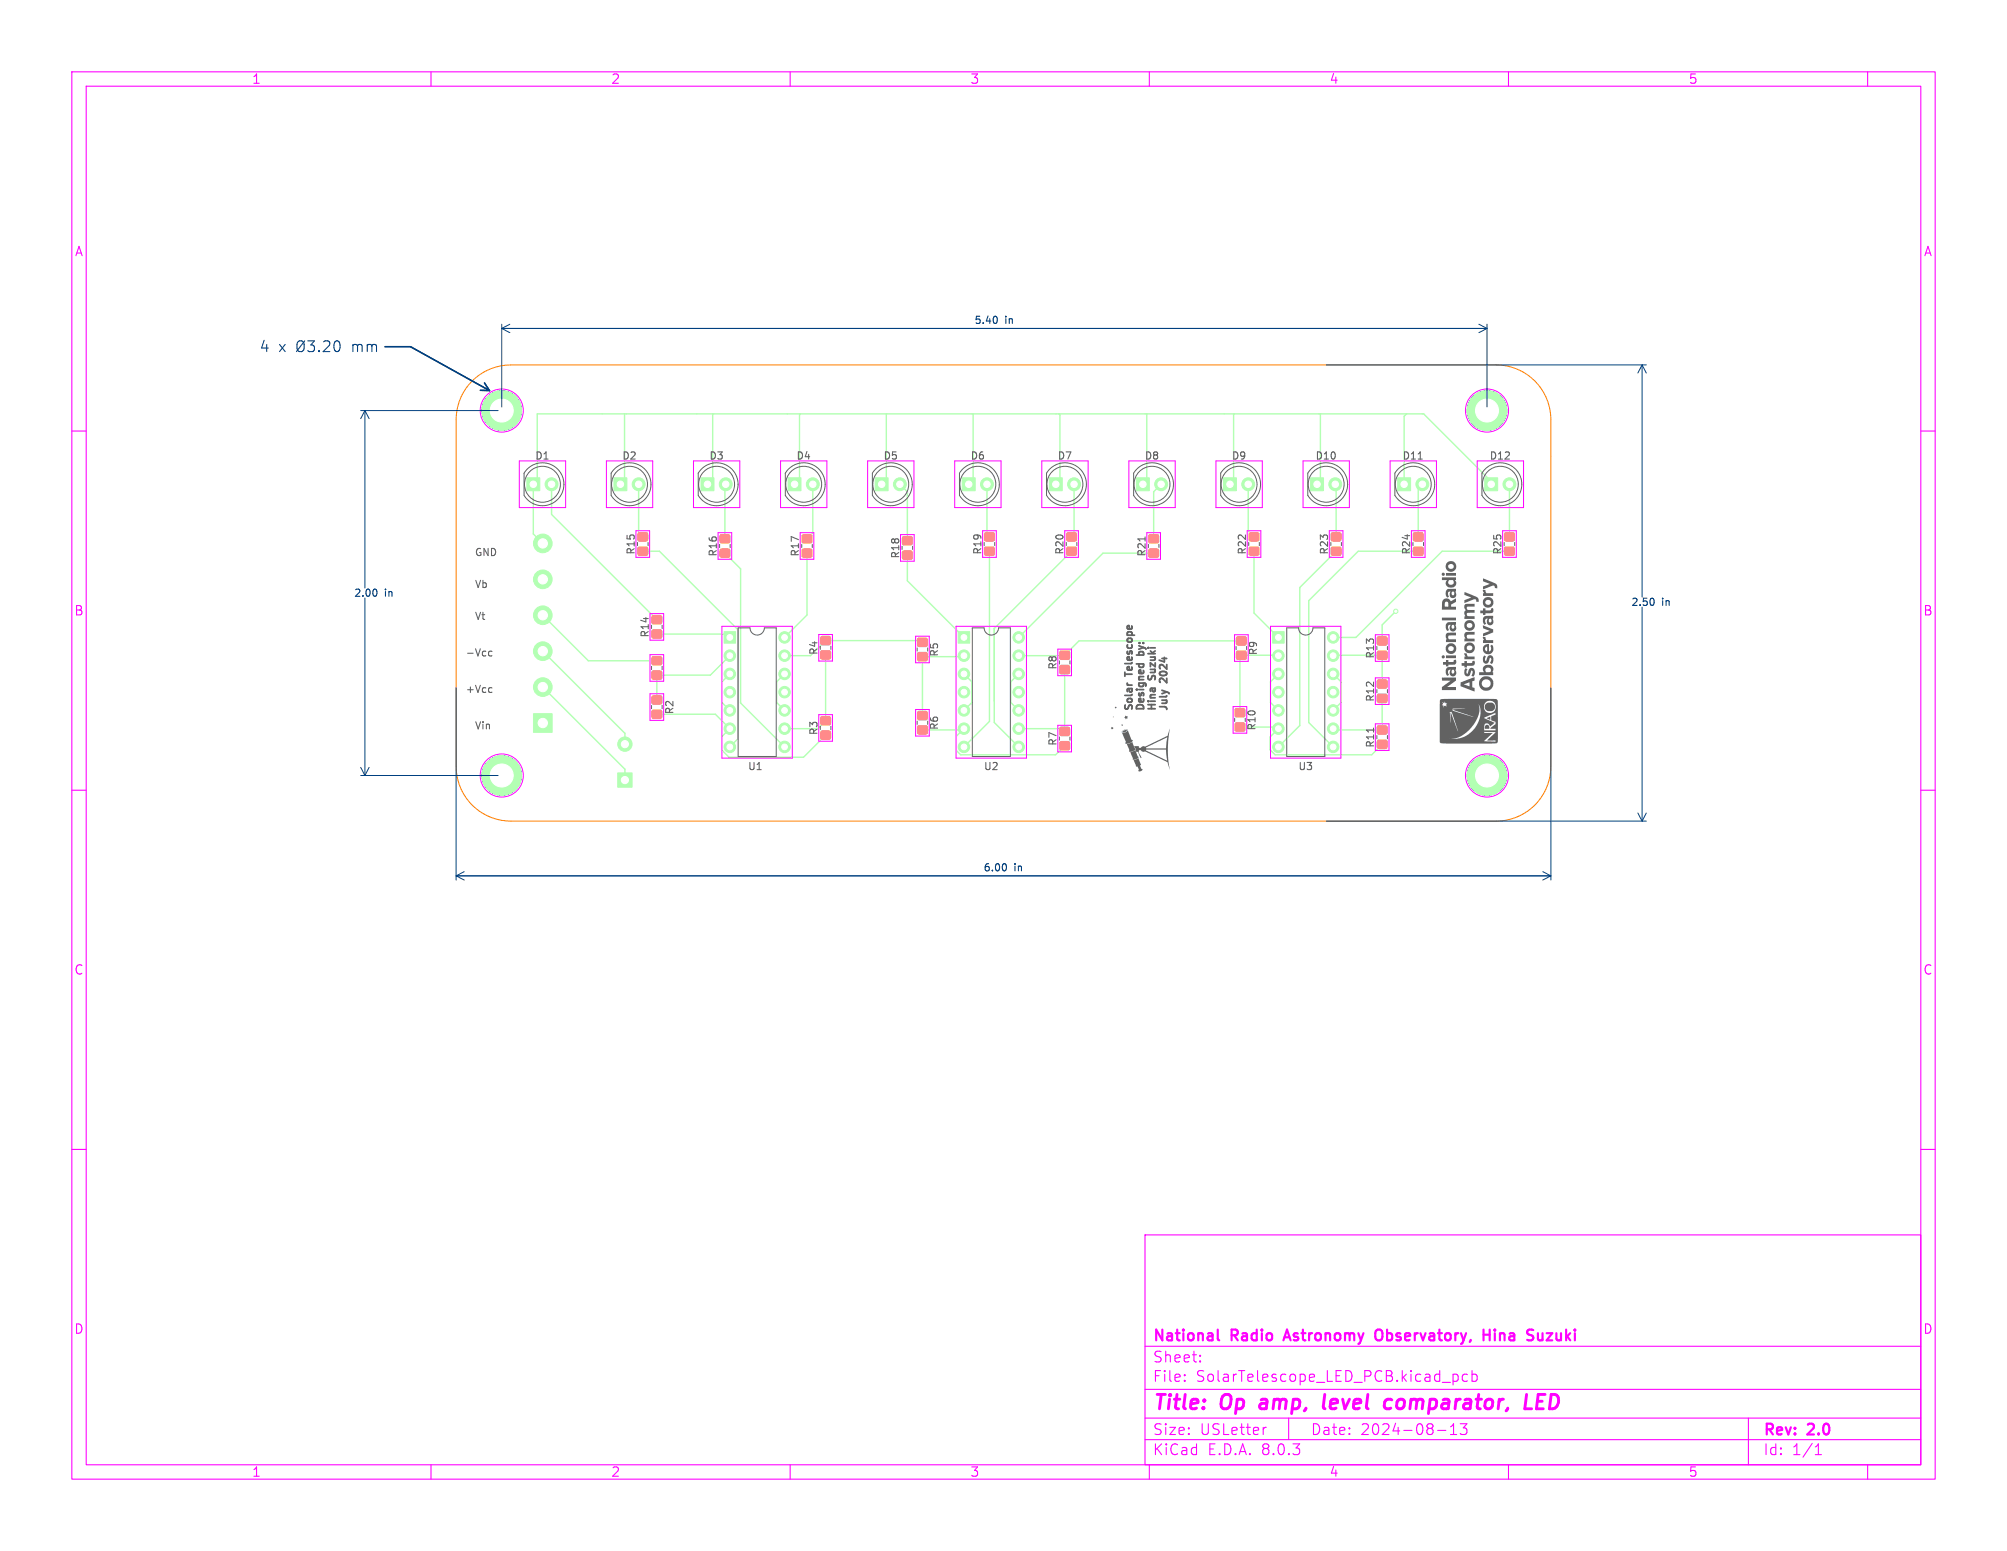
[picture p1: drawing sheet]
<svg xmlns="http://www.w3.org/2000/svg" width="279mm" height="216mm" viewBox="0 0 279 216" stroke-linecap="round" stroke-linejoin="round" font-family="sans-serif">
<g fill="none" stroke="#0080ff" stroke-width=".15">
<circle cx="69.8" cy="57.1" r="2.75"/>
<circle cx="207" cy="57.1" r="2.75"/>
<circle cx="69.8" cy="107.9" r="2.75"/>
<circle cx="207" cy="107.9" r="2.75"/>
</g>
<g fill="#b3ffb3" stroke="#b3ffb3" stroke-width=".14">
<path d="M114.3 90.6h.2h1.1v.2v.9l-.2 .1-1.1-.1-.1-.2z"/>
<path d="M114.3 88.6h.2h1.1v.2v.9l-.2 .1-1.1-.1-.1-.2z"/>
<path d="M147.6 92.7l.2-.1 1 .1 .1 .2-.1 .8-.1 .1-1.1-.1-.1-.1z"/>
<path d="M147.6 90.7l.2-.1 1 .1 .1 .2-.1 .8-.1 .1-1.1-.1-.1-.1z"/>
<path d="M90.8 96.9l.2-.1 1.1 .1v.2v.9h-.2h-1.1l-.1-.2z"/>
<path d="M90.8 98.9l.2-.1 1.1 .1v.2v.9h-.2h-1.1l-.1-.2z"/>
<path d="M134 66.5h1.8v1.8h-1.8z"/>
<path d="M114.3 101.8l.2-.1 1.1 .1v.2v.9h-.2h-1.1l-.1-.2z"/>
<path d="M114.3 99.8l.2-.1 1.1 .1v.2v.9h-.2h-1.1l-.1-.2z"/>
<path d="M206.7 66.5h1.8v1.8h-1.8z"/>
<path d="M73.3 66.5h1.8v1.8h-1.8z"/>
<path d="M173.9 76.2l.2-.1 1.1 .1 .1 .2-.1 .9h-.2h-1.1v-.2z"/>
<path d="M173.9 74.2l.2-.1 1.1 .1 .1 .2-.1 .9h-.2h-1.1v-.2z"/>
<path d="M191.8 90.7l.2-.1 1 .1 .1 .2-.1 .8-.1 .1-1.1-.1-.1-.1z"/>
<path d="M191.8 88.7l.2-.1 1 .1 .1 .2-.1 .8-.1 .1-1.1-.1-.1-.1z"/>
<path d="M196.8 76.2l.2-.1 1.1 .1v.2v.9h-.2h-1.1l-.1-.2z"/>
<path d="M196.8 74.2l.2-.1 1.1 .1v.2v.9h-.2h-1.1l-.1-.2z"/>
<path d="M100.3 76.5l.2-.1 1 .1 .1 .2-.1 .8-.1 .1-1.1-.1-.1-.1z"/>
<path d="M100.3 74.5l.2-.1 1 .1 .1 .2-.1 .8-.1 .1-1.1-.1-.1-.1z"/>
<path d="M88.9 76.2l.1-.1 1.1 .1 .1 .2-.1 .9h-.2h-1l-.1-.2z"/>
<path d="M88.9 74.2l.1-.1 1.1 .1 .1 .2-.1 .9h-.2h-1l-.1-.2z"/>
<path d="M100.8 87.9h1.6v1.6h-1.6z"/>
<path d="M172.2 88.7l.2-.1 1 .1 .1 .2-.1 .8-.1 .1-1.1-.1-.1-.1z"/>
<path d="M172.2 90.7l.2-.1 1 .1 .1 .2-.1 .8-.1 .1-1.1-.1-.1-.1z"/>
<path d="M160 76.5l.2-.1 1 .1 .1 .2-.1 .8-.1 .1-1.1-.1-.1-.1z"/>
<path d="M160 74.5l.2-.1 1 .1 .1 .2-.1 .8-.1 .1-1.1-.1-.1-.1z"/>
<path d="M125.7 76.7h.2h1l.1 .2-.1 .9-.1 .1-1.1-.1-.1-.2z"/>
<path d="M125.7 74.7h.2h1l.1 .2-.1 .9-.1 .1-1.1-.1-.1-.2z"/>
<path d="M85.5 66.5h1.8v1.8h-1.8z"/>
<path d="M209.5 76.2l.2-.1 1.1 .1v.2v.9h-.2h-1.1l-.1-.2z"/>
<path d="M209.5 74.2l.2-.1 1.1 .1v.2v.9h-.2h-1.1l-.1-.2z"/>
<path d="M121.8 66.5h1.8v1.8h-1.8z"/>
<path d="M137.1 76.2l.2-.1 1.1 .1v.2v.9h-.2h-1.1l-.1-.2z"/>
<path d="M137.1 74.2l.2-.1 1.1 .1v.2v.9h-.2h-1.1l-.1-.2z"/>
<path d="M133.4 87.9h1.6v1.6h-1.6z"/>
<path d="M147.6 103.3l.2-.1 1 .1 .1 .2-.1 .8-.1 .1-1.1-.1-.1-.1z"/>
<path d="M147.6 101.3l.2-.1 1 .1 .1 .2-.1 .8-.1 .1-1.1-.1-.1-.1z"/>
<path d="M111.7 76.5l.2-.1 1.1 .1v.2v.8l-.2 .1-1.1-.1-.1-.1z"/>
<path d="M111.7 74.5l.2-.1 1.1 .1v.2v.8l-.2 .1-1.1-.1-.1-.1z"/>
<path d="M182.4 66.5h1.8v1.8h-1.8z"/>
<path d="M146.1 66.5h1.8v1.8h-1.8z"/>
<path d="M172 98.7l.2-.1 1 .1 .1 .2-.1 .8-.1 .1-1.1-.1-.1-.1z"/>
<path d="M172 100.7l.2-.1 1 .1 .1 .2-.1 .8-.1 .1-1.1-.1-.1-.1z"/>
<path d="M177.2 87.9h1.6v1.6h-1.6z"/>
<path d="M127.8 88.9l.2-.1 1 .1 .1 .2-.1 .8-.1 .1-1.1-.1-.1-.1z"/>
<path d="M127.8 90.9l.2-.1 1 .1 .1 .2-.1 .8-.1 .1-1.1-.1-.1-.1z"/>
<path d="M194.6 66.5h1.8v1.8h-1.8z"/>
<path d="M90.8 87.7h.2h1.1v.2v.9l-.2 .1-1.1-.1-.1-.2z"/>
<path d="M90.8 85.7h.2h1.1v.2v.9l-.2 .1-1.1-.1-.1-.2z"/>
<path d="M191.8 96.7l.2-.1 1 .1 .1 .2-.1 .8-.1 .1-1.1-.1-.1-.1z"/>
<path d="M191.8 94.7l.2-.1 1 .1 .1 .2-.1 .8-.1 .1-1.1-.1-.1-.1z"/>
<path d="M90.8 91.5l.2-.1 1.1 .1v.1v.9l-.2 .1-1.1-.1-.1-.2z"/>
<path d="M90.8 93.5l.2-.1 1.1 .1v.1v.9l-.2 .1-1.1-.1-.1-.2z"/>
<path d="M127.8 99.1l.2-.1 1 .1 .1 .2-.1 .8-.1 .1-1.1-.1-.1-.1z"/>
<path d="M127.8 101.1l.2-.1 1 .1 .1 .2-.1 .8-.1 .1-1.1-.1-.1-.1z"/>
<path d="M97.6 66.5h1.8v1.8h-1.8z"/>
<path d="M191.8 103.1l.2-.1 1 .1 .1 .2-.1 .8-.1 .1-1.1-.1-.1-.1z"/>
<path d="M191.8 101.1l.2-.1 1 .1 .1 .2-.1 .8-.1 .1-1.1-.1-.1-.1z"/>
<path d="M109.7 66.5h1.8v1.8h-1.8z"/>
<path d="M170.3 66.5h1.8v1.8h-1.8z"/>
<path d="M148.5 76.2l.2-.1 1.1 .1 .1 .2-.1 .9h-.2h-1.1v-.2z"/>
<path d="M148.5 74.2l.2-.1 1.1 .1 .1 .2-.1 .9h-.2h-1.1v-.2z"/>
<path d="M158.2 66.5h1.8v1.8h-1.8z"/>
<path d="M185.4 76.2l.2-.1 1 .1 .1 .2-.1 .9h-.1h-1.1l-.1-.2z"/>
<path d="M185.4 74.2l.2-.1 1 .1 .1 .2-.1 .9h-.1h-1.1l-.1-.2z"/>
<path d="M86 107.6h2v2h-2z"/>
<path d="M74.3 99.3h2.6v2.6h-2.6z"/>
<circle cx="137.4" cy="67.4" r=".9"/>
<circle cx="210.1" cy="67.4" r=".9"/>
<circle cx="76.8" cy="67.4" r=".9"/>
<circle cx="69.8" cy="57.1" r="2.75"/>
<circle cx="207" cy="57.1" r="2.75"/>
<circle cx="101.6" cy="91.3" r=".8"/>
<circle cx="101.6" cy="93.8" r=".8"/>
<circle cx="101.6" cy="96.3" r=".8"/>
<circle cx="101.6" cy="98.9" r=".8"/>
<circle cx="101.6" cy="101.4" r=".8"/>
<circle cx="101.6" cy="104" r=".8"/>
<circle cx="109.2" cy="104" r=".8"/>
<circle cx="109.2" cy="101.4" r=".8"/>
<circle cx="109.2" cy="98.9" r=".8"/>
<circle cx="109.2" cy="96.3" r=".8"/>
<circle cx="109.2" cy="93.8" r=".8"/>
<circle cx="109.2" cy="91.3" r=".8"/>
<circle cx="109.2" cy="88.7" r=".8"/>
<circle cx="88.9" cy="67.4" r=".9"/>
<circle cx="125.3" cy="67.4" r=".9"/>
<circle cx="134.2" cy="91.3" r=".8"/>
<circle cx="134.2" cy="93.8" r=".8"/>
<circle cx="134.2" cy="96.3" r=".8"/>
<circle cx="134.2" cy="98.9" r=".8"/>
<circle cx="134.2" cy="101.4" r=".8"/>
<circle cx="134.2" cy="104" r=".8"/>
<circle cx="141.8" cy="104" r=".8"/>
<circle cx="141.8" cy="101.4" r=".8"/>
<circle cx="141.8" cy="98.9" r=".8"/>
<circle cx="141.8" cy="96.3" r=".8"/>
<circle cx="141.8" cy="93.8" r=".8"/>
<circle cx="141.8" cy="91.3" r=".8"/>
<circle cx="141.8" cy="88.7" r=".8"/>
<circle cx="185.9" cy="67.4" r=".9"/>
<circle cx="149.5" cy="67.4" r=".9"/>
<circle cx="178" cy="91.3" r=".8"/>
<circle cx="178" cy="93.8" r=".8"/>
<circle cx="178" cy="96.3" r=".8"/>
<circle cx="178" cy="98.9" r=".8"/>
<circle cx="178" cy="101.4" r=".8"/>
<circle cx="178" cy="104" r=".8"/>
<circle cx="185.6" cy="104" r=".8"/>
<circle cx="185.6" cy="101.4" r=".8"/>
<circle cx="185.6" cy="98.9" r=".8"/>
<circle cx="185.6" cy="96.3" r=".8"/>
<circle cx="185.6" cy="93.8" r=".8"/>
<circle cx="185.6" cy="91.3" r=".8"/>
<circle cx="185.6" cy="88.7" r=".8"/>
<circle cx="207" cy="107.9" r="2.75"/>
<circle cx="198" cy="67.4" r=".9"/>
<circle cx="69.8" cy="107.9" r="2.75"/>
<circle cx="101" cy="67.4" r=".9"/>
<circle cx="113.2" cy="67.4" r=".9"/>
<circle cx="173.8" cy="67.4" r=".9"/>
<circle cx="161.6" cy="67.4" r=".9"/>
<circle cx="87" cy="103.6" r="1"/>
<circle cx="75.6" cy="95.6" r="1.3"/>
<circle cx="75.6" cy="90.6" r="1.3"/>
<circle cx="75.6" cy="85.6" r="1.3"/>
<circle cx="75.6" cy="80.6" r="1.3"/>
<circle cx="75.6" cy="75.6" r="1.3"/>
<circle cx="194.3" cy="85.1" r=".3"/>
</g>
<g fill="none" stroke="#b3ffb3" stroke-width=".2">
<path d="M86.9 57.6v9.8M99.2 57.6h.1M99.2 57.6v9.8M111.4 57.6l-.1 .1v9.7M123.4 57.6v9.8M135.4 57.6l.1 9.8M147.4 57.6l.2 .2v9.6M159.6 57.6v9.8M171.8 57.6l-.1 .1v9.7M183.8 57.6h.1M183.8 57.6v9.8M195.8 57.6l-.3 .4v9.4"/>
<path d="M74.2 67.4v6.9l1.4 1.3M76.8 67.4v4.2l14.6 14.7M88.9 67.4v6.8l.6 .5M89.5 76.7h2.3l10.9 10.9v15.3l-1.1 1.1M100.2 77h.7l2.2 2.2v18.6l6.1 6.2M101 67.4l-.1 .1v7.5M112.3 77v8.6l-3.1 3.1M113.2 67.4v6.8l-.9 .8M125.3 67.4l1 1v6.9M126.3 77.3v3.5l7.9 7.9M137.4 67.4v7l.3 .3M137.7 76.7v23.7l-3.5 3.6"/>
<path d="M149.2 76.7l-10.8 10.8M149.5 67.4v7l-.3 .3M160.6 77h-7.1l-11.7 11.7M161.6 67.4l-1 1v6.6M173.8 67.4v6.5l.8 .8M174.6 76.7v8.6l3.4 3.4M185.9 67.4l.1 .1v7.2M186 76.7l-5.1 5.1v19.2l-2.9 3M197.4 76.7h-8.3l-6.9 6.9v17l3.4 3.4M198 67.4l-.6 .6v6.7M208 67.4l-9.8-9.8h-123.4v9.8l-.8 .8M210.1 67.4v7.3"/>
<path d="M210.1 76.7h-9.3l-12 12h-3.2M75.6 90.6l11.4 11.5v1.5M75.6 95.6l11.4 11.5v1.5M75.6 85.6l6.3 6.4h9.5M91.4 99.4h8.2l2 2-1.1 1.1v1.9l1 1h10.4l3-3.1M91.4 88.3h9.7l.5 .4M101.6 91.3l-2.7 2.7h-7.5v3.4M101.6 93.8l-1.1 1.1v2.9l1.1 1.1M109.2 93.8l-1.1 1.1v2.9l1.1 1.1M114.9 91.2v9.1l-1.1 1.1h-4.6M128.4 89.4l-.2-.2h-13.3l-2.1 2.1h-3.6M134.2 91.3l-.1 .1h-5.7v8.2"/>
<path d="M134.2 93.8l1.1 1.1v2.9l-1.1 1.1M138.4 87.4v13.2l3.4 3.4M141.8 93.8l-1.1 1.1v2.9l1.1 1.1M148.2 93.2v8.6l-.4-.4h-6M172.8 89.2h-22.6l-2 2-6.4 .1M178 91.3l-5.2-.1-.2 .2v7.8M178 93.8l-1.1 1.1v2.9l1.1 1.1-.4 .4M185.6 91.3l6.8-.1v4M185.6 93.8l1.1 1.1v2.9l-1.1 1.1M185.8 96.1l-.2 .3M192.4 97.2v4.4h-6.6l-.2-.2M194.3 85.1l-1.9 1.9v2.2"/>
<path d="M128.4 101.6h5.6M134.2 101.4l-1.1 1.1v1.9l.6 .7h13.3l1.2-1.3M172.6 101.2h5.1l.3 .2-1.2 1.2v1.8l.7 .7h13.5l1.4-1.5"/>
</g>
<g fill="#fff" stroke="#fff" stroke-width=".14">
<circle cx="194.3" cy="85.1" r=".15"/>
<circle cx="134.9" cy="67.4" r=".45"/>
<circle cx="137.4" cy="67.4" r=".45"/>
<circle cx="207.6" cy="67.4" r=".45"/>
<circle cx="210.1" cy="67.4" r=".45"/>
<circle cx="74.2" cy="67.4" r=".45"/>
<circle cx="76.8" cy="67.4" r=".45"/>
<circle cx="69.8" cy="57.2" r="1.6"/>
<circle cx="207" cy="57.2" r="1.6"/>
<circle cx="101.6" cy="88.7" r=".4"/>
<circle cx="101.6" cy="91.3" r=".4"/>
<circle cx="101.6" cy="93.8" r=".4"/>
<circle cx="101.6" cy="96.4" r=".4"/>
<circle cx="101.6" cy="98.9" r=".4"/>
<circle cx="101.6" cy="101.4" r=".4"/>
<circle cx="101.6" cy="104" r=".4"/>
<circle cx="109.2" cy="104" r=".4"/>
<circle cx="109.2" cy="101.4" r=".4"/>
<circle cx="109.2" cy="98.9" r=".4"/>
<circle cx="109.2" cy="96.4" r=".4"/>
<circle cx="109.2" cy="93.8" r=".4"/>
<circle cx="109.2" cy="91.3" r=".4"/>
<circle cx="109.2" cy="88.7" r=".4"/>
<circle cx="86.4" cy="67.4" r=".45"/>
<circle cx="88.9" cy="67.4" r=".45"/>
<circle cx="122.7" cy="67.4" r=".45"/>
<circle cx="125.3" cy="67.4" r=".45"/>
<circle cx="134.2" cy="88.7" r=".4"/>
<circle cx="134.2" cy="91.3" r=".4"/>
<circle cx="134.2" cy="93.8" r=".4"/>
<circle cx="134.2" cy="96.4" r=".4"/>
<circle cx="134.2" cy="98.9" r=".4"/>
<circle cx="134.2" cy="101.4" r=".4"/>
<circle cx="134.2" cy="104" r=".4"/>
<circle cx="141.8" cy="104" r=".4"/>
<circle cx="141.8" cy="101.4" r=".4"/>
<circle cx="141.8" cy="98.9" r=".4"/>
<circle cx="141.8" cy="96.4" r=".4"/>
<circle cx="141.8" cy="93.8" r=".4"/>
<circle cx="141.8" cy="91.3" r=".4"/>
<circle cx="141.8" cy="88.7" r=".4"/>
<circle cx="183.3" cy="67.4" r=".45"/>
<circle cx="185.9" cy="67.4" r=".45"/>
<circle cx="147" cy="67.4" r=".45"/>
<circle cx="149.5" cy="67.4" r=".45"/>
<circle cx="178" cy="88.7" r=".4"/>
<circle cx="178" cy="91.3" r=".4"/>
<circle cx="178" cy="93.8" r=".4"/>
<circle cx="178" cy="96.4" r=".4"/>
<circle cx="178" cy="98.9" r=".4"/>
<circle cx="178" cy="101.4" r=".4"/>
<circle cx="178" cy="104" r=".4"/>
<circle cx="185.6" cy="104" r=".4"/>
<circle cx="185.6" cy="101.4" r=".4"/>
<circle cx="185.6" cy="98.9" r=".4"/>
<circle cx="185.6" cy="96.4" r=".4"/>
<circle cx="185.6" cy="93.8" r=".4"/>
<circle cx="185.6" cy="91.3" r=".4"/>
<circle cx="185.6" cy="88.7" r=".4"/>
<circle cx="207" cy="108" r="1.6"/>
<circle cx="195.5" cy="67.4" r=".45"/>
<circle cx="198" cy="67.4" r=".45"/>
<circle cx="69.8" cy="108" r="1.6"/>
<circle cx="98.5" cy="67.4" r=".45"/>
<circle cx="101" cy="67.4" r=".45"/>
<circle cx="110.6" cy="67.4" r=".45"/>
<circle cx="113.2" cy="67.4" r=".45"/>
<circle cx="171.2" cy="67.4" r=".45"/>
<circle cx="173.8" cy="67.4" r=".45"/>
<circle cx="159.1" cy="67.4" r=".45"/>
<circle cx="161.6" cy="67.4" r=".45"/>
<circle cx="87" cy="108.6" r=".5"/>
<circle cx="87" cy="103.6" r=".5"/>
<circle cx="75.6" cy="100.6" r=".65"/>
<circle cx="75.6" cy="95.6" r=".65"/>
<circle cx="75.6" cy="90.6" r=".65"/>
<circle cx="75.6" cy="85.6" r=".65"/>
<circle cx="75.6" cy="80.6" r=".65"/>
<circle cx="75.6" cy="75.6" r=".65"/>
</g>
<g fill="#ff8a8a" stroke="#ff8a8a" stroke-width=".14">
<path d="M114.3 90.6h.2h1.1v.2v.9l-.2 .1-1.1-.1-.1-.2z"/>
<path d="M114.3 88.6h.2h1.1v.2v.9l-.2 .1-1.1-.1-.1-.2z"/>
<path d="M147.6 92.7l.2-.1 1 .1 .1 .2-.1 .8-.1 .1-1.1-.1-.1-.1z"/>
<path d="M147.6 90.7l.2-.1 1 .1 .1 .2-.1 .8-.1 .1-1.1-.1-.1-.1z"/>
<path d="M90.8 96.9l.2-.1 1.1 .1v.2v.9h-.2h-1.1l-.1-.2z"/>
<path d="M90.8 98.9l.2-.1 1.1 .1v.2v.9h-.2h-1.1l-.1-.2z"/>
<path d="M114.3 101.8l.2-.1 1.1 .1v.2v.9h-.2h-1.1l-.1-.2z"/>
<path d="M114.3 99.8l.2-.1 1.1 .1v.2v.9h-.2h-1.1l-.1-.2z"/>
<path d="M173.9 76.2l.2-.1 1.1 .1 .1 .2-.1 .9h-.2h-1.1v-.2z"/>
<path d="M173.9 74.2l.2-.1 1.1 .1 .1 .2-.1 .9h-.2h-1.1v-.2z"/>
<path d="M191.8 90.7l.2-.1 1 .1 .1 .2-.1 .8-.1 .1-1.1-.1-.1-.1z"/>
<path d="M191.8 88.7l.2-.1 1 .1 .1 .2-.1 .8-.1 .1-1.1-.1-.1-.1z"/>
<path d="M196.8 76.2l.2-.1 1.1 .1v.2v.9h-.2h-1.1l-.1-.2z"/>
<path d="M196.8 74.2l.2-.1 1.1 .1v.2v.9h-.2h-1.1l-.1-.2z"/>
<path d="M100.3 76.5l.2-.1 1 .1 .1 .2-.1 .8-.1 .1-1.1-.1-.1-.1z"/>
<path d="M100.3 74.5l.2-.1 1 .1 .1 .2-.1 .8-.1 .1-1.1-.1-.1-.1z"/>
<path d="M88.9 76.2l.1-.1 1.1 .1 .1 .2-.1 .9h-.2h-1l-.1-.2z"/>
<path d="M88.9 74.2l.1-.1 1.1 .1 .1 .2-.1 .9h-.2h-1l-.1-.2z"/>
<path d="M172.2 88.7l.2-.1 1 .1 .1 .2-.1 .8-.1 .1-1.1-.1-.1-.1z"/>
<path d="M172.2 90.7l.2-.1 1 .1 .1 .2-.1 .8-.1 .1-1.1-.1-.1-.1z"/>
<path d="M160 76.5l.2-.1 1 .1 .1 .2-.1 .8-.1 .1-1.1-.1-.1-.1z"/>
<path d="M160 74.5l.2-.1 1 .1 .1 .2-.1 .8-.1 .1-1.1-.1-.1-.1z"/>
<path d="M125.7 76.7h.2h1l.1 .2-.1 .9-.1 .1-1.1-.1-.1-.2z"/>
<path d="M125.7 74.7h.2h1l.1 .2-.1 .9-.1 .1-1.1-.1-.1-.2z"/>
<path d="M209.5 76.2l.2-.1 1.1 .1v.2v.9h-.2h-1.1l-.1-.2z"/>
<path d="M209.5 74.2l.2-.1 1.1 .1v.2v.9h-.2h-1.1l-.1-.2z"/>
<path d="M137.1 76.2l.2-.1 1.1 .1v.2v.9h-.2h-1.1l-.1-.2z"/>
<path d="M137.1 74.2l.2-.1 1.1 .1v.2v.9h-.2h-1.1l-.1-.2z"/>
<path d="M147.6 103.3l.2-.1 1 .1 .1 .2-.1 .8-.1 .1-1.1-.1-.1-.1z"/>
<path d="M147.6 101.3l.2-.1 1 .1 .1 .2-.1 .8-.1 .1-1.1-.1-.1-.1z"/>
<path d="M111.7 76.5l.2-.1 1.1 .1v.2v.8l-.2 .1-1.1-.1-.1-.1z"/>
<path d="M111.7 74.5l.2-.1 1.1 .1v.2v.8l-.2 .1-1.1-.1-.1-.1z"/>
<path d="M172 98.7l.2-.1 1 .1 .1 .2-.1 .8-.1 .1-1.1-.1-.1-.1z"/>
<path d="M172 100.7l.2-.1 1 .1 .1 .2-.1 .8-.1 .1-1.1-.1-.1-.1z"/>
<path d="M127.8 88.9l.2-.1 1 .1 .1 .2-.1 .8-.1 .1-1.1-.1-.1-.1z"/>
<path d="M127.8 90.9l.2-.1 1 .1 .1 .2-.1 .8-.1 .1-1.1-.1-.1-.1z"/>
<path d="M90.8 87.7h.2h1.1v.2v.9l-.2 .1-1.1-.1-.1-.2z"/>
<path d="M90.8 85.7h.2h1.1v.2v.9l-.2 .1-1.1-.1-.1-.2z"/>
<path d="M191.8 96.7l.2-.1 1 .1 .1 .2-.1 .8-.1 .1-1.1-.1-.1-.1z"/>
<path d="M191.8 94.7l.2-.1 1 .1 .1 .2-.1 .8-.1 .1-1.1-.1-.1-.1z"/>
<path d="M90.8 91.5l.2-.1 1.1 .1v.1v.9l-.2 .1-1.1-.1-.1-.2z"/>
<path d="M90.8 93.5l.2-.1 1.1 .1v.1v.9l-.2 .1-1.1-.1-.1-.2z"/>
<path d="M127.8 99.1l.2-.1 1 .1 .1 .2-.1 .8-.1 .1-1.1-.1-.1-.1z"/>
<path d="M127.8 101.1l.2-.1 1 .1 .1 .2-.1 .8-.1 .1-1.1-.1-.1-.1z"/>
<path d="M191.8 103.1l.2-.1 1 .1 .1 .2-.1 .8-.1 .1-1.1-.1-.1-.1z"/>
<path d="M191.8 101.1l.2-.1 1 .1 .1 .2-.1 .8-.1 .1-1.1-.1-.1-.1z"/>
<path d="M148.5 76.2l.2-.1 1.1 .1 .1 .2-.1 .9h-.2h-1.1v-.2z"/>
<path d="M148.5 74.2l.2-.1 1.1 .1 .1 .2-.1 .9h-.2h-1.1v-.2z"/>
<path d="M185.4 76.2l.2-.1 1 .1 .1 .2-.1 .9h-.1h-1.1l-.1-.2z"/>
<path d="M185.4 74.2l.2-.1 1 .1 .1 .2-.1 .9h-.1h-1.1l-.1-.2z"/>
</g>
<g fill="none" stroke="#f0f" stroke-width=".15">
<path d="M10 10h259.4v195.9h-259.4zM12 12h255.4v191.9h-255.4zM60 10v2M110 10v2M160 10v2M210 10v2M260 10v2M10 60h2M267.4 60h2M10 110h2M267.4 110h2M10 160h2"/>
<path d="M267.4 160h2M159.4 171.9h108v32h-108zM159.4 197.4h108M159.4 193.4h108M159.4 187.4h108M164.9 192.1l.1 .1-.1 .1M164.9 192.1v.1v.1M164.9 191.4v.1M164.9 192.1v.2M164.9 191.4h.1l-.1 .1M167.1 189.4v.1v.1M167.1 189.4l-.1 .1 .1 .1"/>
<path d="M167.1 188.7v.1M167.1 189.4v.2M167.1 188.7h-.1l.1 .1M176.3 198.7l-.3 .1M179.4 197.4v3M200.1 199.1h1.2M201.9 199.7h.9M201.9 198.6l.5-.4v1.5M202.3 191.4l.4-.1 .3 .3v.4l-.1 .2-.2 .1-.4-.1M204.2 198.2l-.5 .6a.41 .41 0 0 1 .5 .2v.4l-.1 .2-.6 .1-.2-.2M204.3 191.4l-.4-.1-.3 .3v.4l.1 .2 .2 .1 .4-.1M204.9 191.4l.5-.1 .2 .3v.4l-.1 .2-.1 .1-.5-.1"/>
<path d="M204.9 190.8v1.5M243.4 197.4v6.5M60 203.9v2M110 203.9v2M159.4 200.4h108M160 203.9v2M210 203.9v2M252.7 202.5h.9M252.7 201.4l.4-.4v1.5M260 203.9v2"/>
</g>
<path d="M175.5 195.4l-.1 .4v.2l.2 .1M184.4 194.1l-.2 1.7 .1 .2 .2 .1M193.2 194.8l.6 .1M193.6 196l-.6 .1M194.5 195.2l-.1 .5 .1 .2M212.5 194.1l-.2 2h.9M214 195.1h.7M215.1 194.1h-1l-.2 2h.9" fill="none" stroke="#f0f" stroke-width=".4"/>
<path d="M169.5 185.1v1.3l.2 .2M178.8 186.1h.7M179.2 185.1l-.5 1.5M192.2 185.1a.5 .5 0 0 0-.5 0 .5 .5 0 0 0-.2 .5v.5a.5 .5 0 0 0 .2 .4 .5 .5 0 0 0 .5 0M206.5 185.1v1.5M206.5 185.8h.9M207.4 185.1v1.5M214.1 185.6v.8l.1 .1 .3 .1" fill="none" stroke="#f0f" stroke-width=".3"/>
<g fill="none" stroke="#f0f" stroke-width=".14">
<path d="M72.3 64.2h6.4v6.5h-6.4zM84.4 64.2h6.5v6.5h-6.5zM88.5 73.9h1.9v3.7h-1.9zM96.5 64.2h6.5v6.5h-6.5zM100 74.1h1.9v3.7h-1.9zM108.7 64.2h6.4v6.5h-6.4zM111.4 74.1h1.9v3.7h-1.9zM120.8 64.2h6.4v6.5h-6.4zM125.4 74.4h1.9v3.7h-1.9zM132.9 64.2h6.5v6.5h-6.5zM136.8 73.9h1.9v3.7h-1.9zM145 64.2h6.5v6.5h-6.5z"/>
<path d="M148.2 73.9h1.9v3.7h-1.9zM157.2 64.2h6.4v6.5h-6.4zM159.7 74.1h1.9v3.7h-1.9zM169.3 64.2h6.4v6.5h-6.4zM173.6 73.9h1.9v3.7h-1.9zM181.4 64.2h6.4v6.5h-6.4zM185.1 73.9h1.9v3.7h-1.9zM193.5 64.2h6.5v6.5h-6.5zM196.5 73.9h1.9v3.7h-1.9zM205.6 64.2h6.5v6.5h-6.5zM209.2 73.9h1.9v3.7h-1.9zM90.5 96.6h1.9v3.7h-1.9z"/>
<path d="M90.5 85.4h1.9v3.7h-1.9zM90.5 91.1h1.9v3.7h-1.9zM100.5 87.2h9.8v18.3h-9.8zM114 88.3h1.9v3.7h-1.9zM114 99.5h1.9v3.7h-1.9zM127.5 88.6h1.9v3.7h-1.9zM127.5 98.8h1.9v3.7h-1.9zM133.1 87.2h9.8v18.3h-9.8zM147.3 90.4h1.9v3.7h-1.9zM171.7 98.4h1.9v3.7h-1.9zM171.9 88.4h1.9v3.7h-1.9zM176.9 87.2h9.8v18.3h-9.8z"/>
<path d="M191.5 88.4h1.9v3.7h-1.9zM191.5 94.4h1.9v3.7h-1.9zM147.3 101h1.9v3.7h-1.9zM191.5 100.8h1.9v3.7h-1.9z"/>
<circle cx="69.8" cy="57.1" r="3"/>
<circle cx="207" cy="57.1" r="3"/>
<circle cx="69.8" cy="107.9" r="3"/>
<circle cx="207" cy="107.9" r="3"/>
</g>
<path d="M156.9 95.1v.1" fill="none" stroke="#626262" stroke-width=".25"/>
<path d="M159.4 74.7v.6M197.4 63.9h.6M68 91.1l.2 .2h.3M68.2 95.7l.3 .1M68.5 96.3l-.3 .1M68.5 90.7l-.3-.1-.2 .2M191.2 101.3v.6" fill="none" stroke="#626262" stroke-width=".15"/>
<g fill="none" stroke="#626262" stroke-width=".14">
<path d="M73 65.9v3.1a2.99 2.99 0 0 0 4.5 .7 2.99 2.99 0 0 0 0-4.6 2.99 2.99 0 0 0-4.5 .8M133.6 65.9v3.1a2.99 2.99 0 0 0 4.5 .7 2.99 2.99 0 0 0 0-4.6 2.99 2.99 0 0 0-4.5 .8M175.3 75.5v.5M206.3 65.9v3.1a2.99 2.99 0 0 0 4.5 .7 2.99 2.99 0 0 0 0-4.6 2.99 2.99 0 0 0-4.5 .8M90.7 98.2v.5M92.2 98.2v.5M115.7 89.9v.5M148.9 92v.4M193.1 90v.4M115.7 101.1v.5"/>
<circle cx="75.5" cy="67.4" r="2.5"/>
<circle cx="136.1" cy="67.4" r="2.5"/>
<circle cx="208.9" cy="67.4" r="2.5"/>
</g>
<g fill="#626262">
<path d="M156.3 101.8l.2-.1a.22 .22 0 0 1 .4 0l-.1 .1a.36 .36 0 0 1-.5 .1z"/>
<path d="M154.7 101.2a.17 .17 0 0 1 .2 .1 .17 .17 0 0 1-.1 .2l-.2-.1z"/>
<path d="M156.6 99.6l.2 .1h.2v.3h-.2l-.1 .1v-.1l-.2-.1 .1-.1z"/>
<path d="M158.4 104.7l.3 .3a.32 .32 0 0 1 .1 .5z"/>
<path d="M156.9 103.6l.7-.3 .4 .9h.1a.63 .63 0 0 1-.9 .3v-.1z"/>
<path d="M157.4 104.7l.6-.3 .3 .7a.32 .32 0 0 1 0 .5l-.2 .1a.24 .24 0 0 1-.4-.1z"/>
<path d="M157.8 105.8l.7-.3 .3 1a.47 .47 0 0 0 .3 .6l-.1 .1a.32 .32 0 0 1-.5 .1v-.1l-.1-.5h-.3z"/>
<path d="M156.2 101.8l.4-.3 .4 .1 .5 1.4h.2a.3 .3 0 0 1-.4 .4 .44 .44 0 0 1-.6 0v-.1l-.5-1.4a.47 .47 0 0 0 .7-.3h-.4l-.3 .3z"/>
<path d="M157.9 103.9h.6v.2h1l.1 .1h2.7l.2-1.6-3 1.5h-.7l.3-.2h.4l2.5-1.2a.85 .85 0 0 0 .7-.8l.2-.5a15.1 15.1 0 0 0 0 5.7l-.4-1-3-1.4-.4-.1-.3-.1h.7l3 1.4-.2-1.6h-2.7l-.1 .2-1-.1v.3h-.3l-.1-.3v-.2z"/>
<circle cx="155" cy="99.8" r=".06"/>
<circle cx="155.3" cy="98.5" r=".11"/>
<circle cx="156.2" cy="100.9" r=".1"/>
</g>
<g fill="none" stroke="#626262" stroke-width=".14">
<path d="M85.1 65.9v3.1a2.99 2.99 0 0 0 4.5 .7 2.99 2.99 0 0 0 0-4.6 2.99 2.99 0 0 0-4.5 .8M90.2 75.5v.5M97.2 65.9v3.1a2.99 2.99 0 0 0 4.5 .7 2.99 2.99 0 0 0 0-4.6 2.99 2.99 0 0 0-4.5 .8M101.7 75.8v.4M109.3 65.9v3.1a2.99 2.99 0 0 0 4.5 .7 2.99 2.99 0 0 0 0-4.6 2.99 2.99 0 0 0-4.5 .8M113.1 75.8v.4M121.4 65.9v3.1a2.99 2.99 0 0 0 4.5 .7 2.99 2.99 0 0 0 0-4.6 2.99 2.99 0 0 0-4.5 .8M127.1 76v.5M138.5 75.5v.5M145.7 65.9v3.1a2.99 2.99 0 0 0 4.5 .7 2.99 2.99 0 0 0 0-4.6 2.99 2.99 0 0 0-4.5 .8M149.9 75.5v.5M157.8 65.9v3.1a2.99 2.99 0 0 0 4.5 .7 2.99 2.99 0 0 0 0-4.6 2.99 2.99 0 0 0-4.5 .8"/>
<path d="M161.3 75.8v.4M169.9 65.9v3.1a2.99 2.99 0 0 0 4.5 .7 2.99 2.99 0 0 0 0-4.6 2.99 2.99 0 0 0-4.5 .8M182.1 65.9v3.1a2.99 2.99 0 0 0 4.5 .7 2.99 2.99 0 0 0 0-4.6 2.99 2.99 0 0 0-4.5 .8M194.2 65.9v3.1a2.99 2.99 0 0 0 4.5 .7 2.99 2.99 0 0 0 0-4.6 2.99 2.99 0 0 0-4.5 .8M198.2 75.5v.5M210.9 75.5v.5M90.7 92.8v.4M92.2 87v.5M92.2 92.8v.4M102.8 87.4h1.6a1 1 0 0 0 1 1 1 1 0 0 0 1-1h1.7v17.9h-5.3zM127.7 90.2v.4M129.2 90.2v.4"/>
<path d="M135.4 87.4h1.6a1 1 0 0 0 1 1 1 1 0 0 0 1-1h1.7v17.9h-5.3zM171.9 100v.4M172.1 90v.4M173.3 100v.4M173.6 90v.4M179.1 87.4h1.7a1 1 0 0 0 1 1 1 1 0 0 0 1-1h1.6v17.9h-5.3zM193.1 96v.4M127.7 100.4v.4M129.2 100.4v.4M148.9 102.6v.4M193.1 102.4v.4"/>
<circle cx="87.6" cy="67.4" r="2.5"/>
<circle cx="99.8" cy="67.4" r="2.5"/>
<circle cx="111.9" cy="67.4" r="2.5"/>
<circle cx="124" cy="67.4" r="2.5"/>
<circle cx="148.3" cy="67.4" r="2.5"/>
<circle cx="160.4" cy="67.4" r="2.5"/>
<circle cx="172.5" cy="67.4" r="2.5"/>
<circle cx="184.6" cy="67.4" r="2.5"/>
<circle cx="196.7" cy="67.4" r="2.5"/>
</g>
<g fill="#626262">
<path d="M200.7 86h2v.4h-2z"/>
<path d="M201.3 79.8h1.4v.3h-1.4z"/>
<path d="M201.3 91.2h1.4v.4h-1.4z"/>
<path d="M206.9 100.9a.37 .37 0 0 1 .4 .1 .37 .37 0 0 1 0 .4h-.6v-.3z"/>
<path d="M206.9 100l.6-.2-.1 .4z"/>
<path d="M200.7 94.3h2v.4l-1.2 .9h1.2v.5h-2v-.5l1.2-.8-1.2-.1z"/>
<path d="M206.4 88.7h.4l.1 .4h1v.4h-1.4v-.4h.1z"/>
<path d="M203.8 91l.2-.1a.2 .2 0 0 1 .2 .1 .2 .2 0 0 1 0 .2l.1 .2h1v.4h-1.4v-.4h.1z"/>
<path d="M206.4 82.1h.4l.1 .5h1v.4h-1.4v-.4h.1z"/>
<path d="M206.4 87l1.5 .6v.4l-1.4 .6v-.4l.9-.4-.9-.3z"/>
<path d="M200.9 92.2h.4v-.3h.3v.3l.7-.1 .1-.2 .2-.1a.43 .43 0 0 1-.1 .7h-.9v.3h-.3v-.3h-.4z"/>
<path d="M204 88.1l.2-.1h1.1v.3h-.5a.43 .43 0 0 0-.6 .2l.1 .4h1v.4h-1.4v-.4h.1a.62 .62 0 0 1 0-.8z"/>
<path d="M206.9 98a.71 .71 0 0 1 .9-.1 .71 .71 0 0 1 .2 .9 .71 .71 0 0 1-1 .1 .71 .71 0 0 1-.1-.9z"/>
<path d="M201.4 88.2l.2-.1h1.1v.3l-.8 .1a.28 .28 0 0 0-.3 .1 .28 .28 0 0 0 .1 .4h1v.4h-1.4v-.4h.1a.68 .68 0 0 1 0-.8z"/>
<path d="M206.1 85h.4v-.3h.3v.3h.7l.1-.3 .2-.1a.48 .48 0 0 1 0 .6 .48 .48 0 0 1-.6 .2h-.4v.2h-.3v-.2h-.4z"/>
<path d="M203.5 92.3h.4v-.3h.3v.3l.8-.1a.18 .18 0 0 1 .2-.2 .18 .18 0 0 1 .1 .2 .43 .43 0 0 1-.6 .5h-.5v.2h-.3v-.2h-.4z"/>
<path d="M201.5 78.3a.75 .75 0 0 1 1.2 .2 .75 .75 0 0 1-.5 1.1 .75 .75 0 0 1-.9-.8h.3a.39 .39 0 0 0 .5 .4 .39 .39 0 0 0 .2-.6 .39 .39 0 0 0-.7 .1v.1h-.3z"/>
<path d="M204 86.5a.75 .75 0 0 1 1.2 .1 .75 .75 0 0 1-.4 1.1 .75 .75 0 0 1-1-.6h.4a.4 .4 0 0 0 .6 .3 .4 .4 0 0 0 0-.7 .4 .4 0 0 0-.6 .3v.1h-.4z"/>
<path d="M203.3 95l2-.7v.4l-.3 .1v.9l.3 .1v.5l-2-.8v-.2h.5l.8 .2v-.5l-.8 .3h-.5z"/>
<path d="M200.7 80.4h2v.3h-.2a.69 .69 0 0 1-.1 1 .69 .69 0 0 1-.9 0l-.2-.3v-.3h.3a.39 .39 0 0 0 .6 .3 .39 .39 0 0 0 .1-.7h-.6l-.1 .4h-.3l.2-.4h-.8z"/>
<path d="M201.4 89.8a.75 .75 0 0 1 1.2 0 .75 .75 0 0 1-.4 1.2 .75 .75 0 0 1-.9-.7h.3a.39 .39 0 0 0 .6 .3 .39 .39 0 0 0 0-.6 .39 .39 0 0 0-.6 .2l-.3 .1z"/>
<path d="M206.6 83.3a.75 .75 0 0 1 1.2 .1 .75 .75 0 0 1-.4 1.1 .75 .75 0 0 1-1-.6h.4a.37 .37 0 0 0 .3 .3 .37 .37 0 0 0 .4-.3 .37 .37 0 0 0-.3-.4l-.3 .1-.1 .3h-.4z"/>
<path d="M201 83.4a.64 .64 0 0 1 1 .3l.7-.4v.5l-.7 .4v.3h.7v.4h-2v-.8h.4v.3l.5 .1v-.6a.27 .27 0 0 0-.4-.1 .27 .27 0 0 0-.1 .3h-.4l.1-.4z"/>
<path d="M204 89.7a.74 .74 0 0 1 1.2 0 .74 .74 0 0 1-.4 1.1 .74 .74 0 0 1-1-.6h.4a.38 .38 0 0 0 .6 .3 .38 .38 0 0 0-.1-.6h-.3l-.2 .3h-.4z"/>
<path d="M206.5 80.5l1.3 .6a.67 .67 0 0 1 .6 .8 .29 .29 0 0 1-.3 0 .29 .29 0 0 1-.1-.3l-.2-.1-1.3 .5v-.4l.9-.3-.9-.4z"/>
<path d="M206.6 92.7a.72 .72 0 0 1 1-.1 .72 .72 0 0 1 .2 1h.1v.4h-2v-.4h.7l-.2-.3h.4l.1 .3h.3a.34 .34 0 0 0 .4-.4 .34 .34 0 0 0-.5-.3l-.2 .1-.1 .3h-.4l.1-.3z"/>
<path d="M206.2 94.4a1 1 0 0 1 1.6 .2 1 1 0 0 1-.6 1.5 1 1 0 0 1-1.3-1h.4a.63 .63 0 0 0 .9 .6 .63 .63 0 0 0 .1-1 .63 .63 0 0 0-1 .3v.1h-.4l.1-.4z"/>
<path d="M206.6 89.9l.3-.2 .4-.1v1.1a.54 .54 0 0 0 .2-.8l.1-.1a.74 .74 0 0 1-.1 1.2 .74 .74 0 0 1-1.1-.7h.3a.23 .23 0 0 0 .1 .3 .23 .23 0 0 0 .2 0v-.6l-.3 .3h-.3z"/>
<path d="M203.9 82.4l.1 .1a4.2 4.2 0 0 1 1.8 .8v.5a.29 .29 0 0 1-.3-.3 2.48 2.48 0 0 0-1.6 .4v-.4l.9-.3-.9-.4z"/>
<path d="M203.9 84.1l1.4-.1v.4h-.7a.27 .27 0 0 0-.4 .2 .27 .27 0 0 0 .4 .3h.7v.4h-.6a.29 .29 0 0 0-.4 0 .29 .29 0 0 0 0 .4l1 .1v.4h-1.4v-.4h.1a.52 .52 0 0 1 .1-.9l-.3-.4z"/>
<path d="M204 93l.3 .2-.1 .1a.22 .22 0 0 0-.1 .3 .22 .22 0 0 0 .2 .1 .65 .65 0 0 1 .7-.7 .73 .73 0 0 1 0 1.2l-.1-.2a.41 .41 0 0 0 0-.7l-.1 .1a.77 .77 0 0 1-.5 .8 .67 .67 0 0 1-.3-1.2z"/>
<path d="M201.4 92.9l1.3-.1v.4h-.1a.5 .5 0 0 1 0 .8 .5 .5 0 0 1-.8-.2v-.3h.3a.22 .22 0 0 0 .2 .3 .22 .22 0 0 0 .2-.4l-.1-.1a.2 .2 0 0 0-.3 0 .2 .2 0 0 0 0 .2h-.3l.2-.3a.39 .39 0 0 0-.5 .3 .39 .39 0 0 0 .2 .5l-.2 .1a.74 .74 0 0 1-.1-1.2z"/>
<path d="M206.6 91.3l.3 .1a.29 .29 0 0 0-.2 .3 .29 .29 0 0 0 .2 .3l.1-.2a.49 .49 0 0 1 .5-.6 .49 .49 0 0 1 .4 .7l-.2 .5a.24 .24 0 0 1-.2-.1 .24 .24 0 0 1 .1-.3l-.1-.4-.1 .1a.58 .58 0 0 1-.7 .7 .83 .83 0 0 1-.1-1.1z"/>
<path d="M201.4 86.7l1.3-.1v.3l-.1 .1a.5 .5 0 0 1 0 .8 .5 .5 0 0 1-.8-.2v-.3h.3a.22 .22 0 0 0 .2 .2 .22 .22 0 0 0 .2-.3l-.1-.1a.2 .2 0 0 0-.3-.1 .2 .2 0 0 0 0 .3h-.3l.2-.3a.41 .41 0 0 0-.4 .3 .41 .41 0 0 0 .1 .4l-.2 .1a.74 .74 0 0 1-.1-1.1z"/>
<path d="M201.5 82.1l1.2-.1-.1 .3a.5 .5 0 0 1 0 .8 .5 .5 0 0 1-.8-.2v-.2h.3a.2 .2 0 0 0 .2 .2 .2 .2 0 0 0 .2-.3 .2 .2 0 0 0-.1-.2 .2 .2 0 0 0-.3 0v.3h-.3l.1-.3a.3 .3 0 0 0-.3 .1 .3 .3 0 0 0 0 .4l.1 .2h-.1a.33 .33 0 0 1-.3-.1 .33 .33 0 0 1 0-.3v-.4z"/>
<path d="M206.6 85.8l.3-.1h1v.4h-.1a.49 .49 0 0 1-.1 .9 .49 .49 0 0 1-.7-.5l.3-.1a.22 .22 0 0 0 .2 .3 .22 .22 0 0 0 .1-.4 .19 .19 0 0 0-.1-.2 .19 .19 0 0 0-.2 .2v.1h-.3l.1-.3a.39 .39 0 0 0-.4 .3 .39 .39 0 0 0 .2 .4l-.2 .1a.76 .76 0 0 1-.1-1.1z"/>
<path d="M200.5 97.4l1-.1h6.4a.51 .51 0 0 1 .5 .1 .51 .51 0 0 1 .1 .6v4.9l-.1 .5-.9 .1h-6.2h-.7l-.2-.2v-.1h7.8v-.1h-1.2l1.2-1.2h-1.6v.1h1.2l-1.2 1.2h-6.2v-.4h1.6a3.7 3.7 0 0 0 4-2.9h.6l1.5 .7-.7 .5a.43 .43 0 0 0-.5-.4 .43 .43 0 0 0-.3 .6v.4h1.6v-.3h-.8l.8-.6v-.3l-.6-.2v-.6l.6-.2v-.3l-1.6 .7h-.6l.1-.7-.1-.8h.6a.85 .85 0 0 0 .9 .8 .85 .85 0 0 0 .8-.9 .85 .85 0 0 0-1-.7 .79 .79 0 0 0-.7 .8h-.6l-.2-.4a2.77 2.77 0 0 1-.5 2.7 4.1 4.1 0 0 1-3.3 2.1h-1.6h1.5h-1.5h1.4h-1.4v-3.7h1.4l.1 1.5 .1-1.4 1 2.7-.9-2.8h-1.7v-.2h1.8l3 .9-2.9-1 1.7-.2h-1.8v.3h-1.8v-.8h.5l-.1 .2 .2-.1-.1 .3 .2-.3 .4 .2-.2-.3h.1l-.1-.1 .2-.1h-.2l-.1-.1-.1 .1-.1-.2v.2l-.2-.2 .1 .3-.5 .1z"/>
<circle cx="200.9" cy="91.4" r=".22"/>
<circle cx="200.9" cy="79.9" r=".22"/>
</g>
<path d="M186.7 75.5v.5" fill="none" stroke="#626262" stroke-width=".14"/>
<path d="M65.7 53a7.6 7.6 0 0 1 5.4-2.2h137.2a7.6 7.6 0 0 1 7.6 7.6v48.3a7.6 7.6 0 0 1-7.6 7.6h-137.2a7.6 7.6 0 0 1-7.6-7.6v-48.3a7.6 7.6 0 0 1 2.2-5.4z" fill="none" stroke="#ff8000" stroke-width=".14"/>
<path d="M138.7 44.1l.1 .3-.1 .6M52.3 82.1l.2 .3-.2 .6M230.1 83.3l.2 .4-.2 .5M140 120.3l.1 .3-.1 .6" fill="none" stroke="#004080" stroke-width=".15"/>
<g fill="none" stroke="#004080" stroke-width=".14">
<path d="M50.2 57.2h19.1M50.8 57.2v24.7M50.8 57.2l.6 1.1M50.8 57.2l-.6 1.1M69.8 45.1v11.5M69.8 45.7h137.2M69.8 45.7l1.2 .6M71 45.1l-1.2 .6M184.7 50.8h44.5M205.9 45.1l1.1 .6M207 45.1v11.5M207 45.7l-1.1 .6"/>
<path d="M228.6 50.8v32.3M228.6 50.8l.6 1.1M228.6 50.8l-.6 1.1M50.8 83.2v24.8M63.5 95.8v26.7M215.9 95.8v26.7M228.6 84.5v29.8M50.2 108h19.1M50.2 106.8l.6 1.2M51.4 106.8l-.6 1.2M184.7 114.3h44.5M228 113.2l.6 1.1"/>
<path d="M229.2 113.2l-.6 1.1M63.5 121.9h152.4M63.5 121.9l1.1 .6M64.6 121.3l-1.1 .6M214.8 121.3l1.1 .6M215.9 121.9l-1.1 .6"/>
</g>
<path d="M53.6 48.3h3.5l11 6.1M66.9 54.3l1.2 .1M67.4 53.3l.7 1.1" fill="none" stroke="#004080" stroke-width=".2"/>
<g font-size="2.8" fill="#f0f">
<text x="160.4" y="196.8">Title:</text>
<text x="170.1" y="196.8">Op</text>
<text x="176.3" y="196.8">amp,</text>
<text x="185.8" y="196.8">level</text>
<text x="195.2" y="196.8">comparator,</text>
<text x="215.5" y="196.8">LED</text>
</g>
<g font-size="2.1" fill="#004080">
<text x="36.1" y="49.2">4</text>
<text x="38.8" y="49.2">x Ø3.20</text>
<text x="49.1" y="49.2">mm</text>
</g>
<g font-size="2.1" fill="#f0f">
<text x="160.4" y="189.9">Sheet:</text>
<text x="160.4" y="187.1">National</text>
<text x="171.5" y="187.1">Radio</text>
<text x="179.5" y="187.1">Astronomy</text>
<text x="192.8" y="187.1">Observatory,</text>
<text x="208.4" y="187.1">Hina</text>
<text x="215.1" y="187.1">Suzuki</text>
<text x="160.4" y="192.6">File:</text>
<text x="166.5" y="192.6">SolarTelescope_LED_PCB.kicad_pcb</text>
<text x="160.4" y="202.8">KiCad</text>
<text x="160.4" y="200">Size:</text>
<text x="167" y="200">USLetter</text>
<text x="168.1" y="202.8">E.D.A.</text>
<text x="175.7" y="202.8">8.0.3</text>
<text x="182.4" y="200">Date:</text>
<text x="189.4" y="200">2024-08-13</text>
<text x="245.4" y="200.2">Rev:</text>
<text x="245.4" y="202.8">Id:</text>
<text x="249.5" y="202.8">1/1</text>
<text x="251.8" y="200.2">2.0</text>
</g>
<g font-size="1.8" fill="#f0f">
<text x="35" y="11.9">1</text>
<text x="85" y="11.9">2</text>
<text x="135" y="11.9">3</text>
<text x="185" y="11.9">4</text>
<text x="235" y="11.9">5</text>
<text x="10.3" y="35.9">A</text>
<text x="267.7" y="35.9">A</text>
<text x="10.3" y="85.9">B</text>
<text x="267.7" y="85.9">B</text>
<text x="10.3" y="135.9">C</text>
<text x="267.7" y="135.9">C</text>
<text x="10.3" y="185.9">D</text>
<text x="267.7" y="185.9">D</text>
<text x="35" y="205.8">1</text>
<text x="85" y="205.8">2</text>
<text x="135" y="205.8">3</text>
<text x="185" y="205.8">4</text>
<text x="235" y="205.8">5</text>
</g>
<g font-size="1.4" fill="#004080">
<text x="135.6" y="45.3">5.40</text>
<text x="139.9" y="45.3">in</text>
<text x="49.2" y="83.3">2.00</text>
<text x="53.6" y="83.3">in</text>
<text x="227" y="84.5">2.50</text>
<text x="231.4" y="84.5">in</text>
<text x="136.8" y="121.5">6.00</text>
<text x="141.2" y="121.5">in</text>
</g>
<g font-size="1.4" fill="#626262">
<text x="74.4" y="64.2">D1</text>
<text x="86.5" y="64.2">D2</text>
<text x="98.7" y="64.2">D3</text>
<text x="110.8" y="64.2">D4</text>
<text x="122.9" y="64.2">D5</text>
<text x="135" y="64.2">D6</text>
<text x="147.2" y="64.2">D7</text>
<text x="159.3" y="64.2">D8</text>
<text x="171.4" y="64.2">D9</text>
<text x="183" y="64.2">D10</text>
<text x="195.2" y="64.2">D11</text>
<text x="207.3" y="64.2">D12</text>
<text x="66" y="77.5">GND</text>
<text x="88.6" y="77.3" transform="rotate(-90 88.6 77.3)">R15</text>
<text x="100" y="77.6" transform="rotate(-90 100 77.6)">R16</text>
<text x="111.4" y="77.6" transform="rotate(-90 111.4 77.6)">R17</text>
<text x="125.4" y="77.8" transform="rotate(-90 125.4 77.8)">R18</text>
<text x="136.8" y="77.3" transform="rotate(-90 136.8 77.3)">R19</text>
<text x="148.2" y="77.3" transform="rotate(-90 148.2 77.3)">R20</text>
<text x="159.7" y="77.6" transform="rotate(-90 159.7 77.6)">R21</text>
<text x="173.6" y="77.3" transform="rotate(-90 173.6 77.3)">R22</text>
<text x="185.1" y="77.3" transform="rotate(-90 185.1 77.3)">R23</text>
<text x="196.5" y="77.3" transform="rotate(-90 196.5 77.3)">R24</text>
<text x="209.2" y="77.3" transform="rotate(-90 209.2 77.3)">R25</text>
<text x="66" y="81.9">Vb</text>
<text x="66" y="86.4">Vt</text>
<text x="90.5" y="88.8" transform="rotate(-90 90.5 88.8)">R14</text>
<text x="64.8" y="91.4">-Vcc</text>
<text x="114" y="91.3" transform="rotate(-90 114 91.3)">R4</text>
<text x="130.8" y="91.5" transform="rotate(-90 130.8 91.5)">R5</text>
<text x="147.3" y="93.3" transform="rotate(-90 147.3 93.3)">R8</text>
<text x="157.7" y="93.8" transform="rotate(-90 157.7 93.8)">Telescope</text>
<text x="159.3" y="91" transform="rotate(-90 159.3 91)">by:</text>
<text x="161" y="94.4" transform="rotate(-90 161 94.4)">Suzuki</text>
<text x="162.6" y="94.8" transform="rotate(-90 162.6 94.8)">2024</text>
<text x="175.2" y="91.3" transform="rotate(-90 175.2 91.3)">R9</text>
<text x="191.5" y="91.8" transform="rotate(-90 191.5 91.8)">R13</text>
<text x="64.8" y="96.5">+Vcc</text>
<text x="66" y="101.6">Vin</text>
<text x="93.9" y="99.5" transform="rotate(-90 93.9 99.5)">R2</text>
<text x="130.8" y="101.7" transform="rotate(-90 130.8 101.7)">R6</text>
<text x="157.7" y="99.1" transform="rotate(-90 157.7 99.1)">Solar</text>
<text x="159.3" y="99.1" transform="rotate(-90 159.3 99.1)">Designed</text>
<text x="161" y="99.1" transform="rotate(-90 161 99.1)">Hina</text>
<text x="162.6" y="99.1" transform="rotate(-90 162.6 99.1)">July</text>
<text x="175" y="101.8" transform="rotate(-90 175 101.8)">R10</text>
<text x="191.5" y="97.8" transform="rotate(-90 191.5 97.8)">R12</text>
<text x="104" y="107.4">U1</text>
<text x="114" y="102.4" transform="rotate(-90 114 102.4)">R3</text>
<text x="136.9" y="107.4">U2</text>
<text x="147.3" y="103.9" transform="rotate(-90 147.3 103.9)">R7</text>
<text x="180.7" y="107.4">U3</text>
<text x="191.5" y="104.2" transform="rotate(-90 191.5 104.2)">R11</text>
</g>
</svg>
